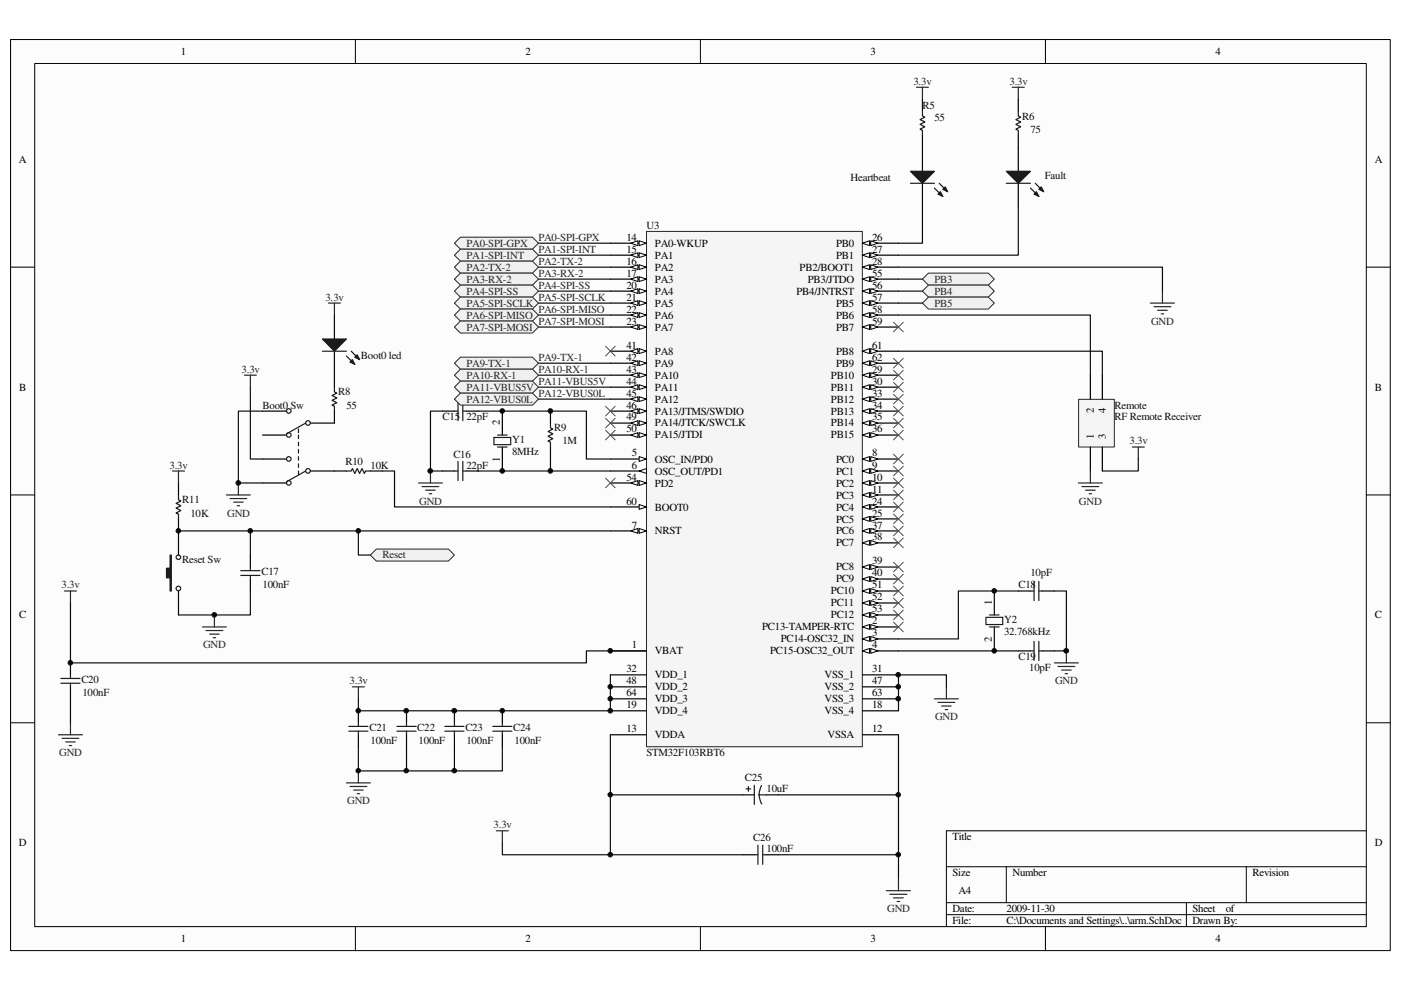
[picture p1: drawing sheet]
<svg xmlns="http://www.w3.org/2000/svg" width="297mm" height="210mm" viewBox="0 0 297 210" stroke-linecap="round" stroke-linejoin="round" font-family="sans-serif">
<path d="M2.3 8.4h292.5v193.1h-292.5z" fill="#fcfcfc"/>
<path d="M2.2 8.4h292.6v193.1h-292.6z" fill="none" stroke="#000" stroke-width=".21"/>
<path d="M7.4 13.5h282.3v183h-282.3z" fill="#fcfcfc"/>
<g fill="none" stroke="#000" stroke-width=".21">
<path d="M7.4 13.5h282.3v183h-282.3zM75.3 8.3v5.1M148.5 8.3v5.1M221.7 8.3v5.1M2.2 56.6h5.1M289.7 56.6h5.1M2.2 104.9h5.1M289.7 104.9h5.1M2.2 153.2h5.1M289.7 153.2h5.1M289.7 176.1h-89v20.4M75.3 196.5v5.1"/>
<path d="M148.5 196.5v5.1M200.7 183.8h89M200.7 191.4h89M200.7 193.9h89M213.4 183.8v7.6M221.7 196.5v5.1M251.5 191.4v5.1M264.2 183.8v7.6"/>
</g>
<path d="M137.1 49.1h45.7v109.2h-45.7z" fill="#f5f5f5"/>
<path d="M137.1 49.1h45.7v109.2h-45.7z" fill="none" stroke="#262626" stroke-width=".21"/>
<path d="M129.4 107.5h7.7" fill="none" stroke="#000" stroke-width=".25"/>
<path d="M135.5 107l1.6 .5-1.6 .5z" fill="#fcfcfc"/>
<path d="M135.5 107l1.6 .5-1.6 .5z" fill="none" stroke="#000" stroke-width=".21"/>
<path d="M129.4 112.6h7.7" fill="none" stroke="#000" stroke-width=".25"/>
<path d="M135.5 112.1l1.6 .5-1.6 .5z" fill="#fcfcfc"/>
<path d="M135.5 112.1l1.6 .5-1.6 .5z" fill="none" stroke="#000" stroke-width=".21"/>
<path d="M133.7 112.6l1.6-.5v1z" fill="#fcfcfc"/>
<path d="M133.7 112.6l1.6-.5v1z" fill="none" stroke="#000" stroke-width=".21"/>
<path d="M129.4 97.3h7.7" fill="none" stroke="#000" stroke-width=".25"/>
<path d="M135.5 96.8l1.6 .5-1.6 .5z" fill="#fcfcfc"/>
<path d="M135.5 96.8l1.6 .5-1.6 .5z" fill="none" stroke="#000" stroke-width=".21"/>
<path d="M129.4 99.9h7.7" fill="none" stroke="#000" stroke-width=".25"/>
<path d="M135.5 99.9l1.6-.5v1z" fill="#fcfcfc"/>
<path d="M135.5 99.9l1.6-.5v1z" fill="none" stroke="#000" stroke-width=".21"/>
<path d="M129.4 51.6h7.7" fill="none" stroke="#000" stroke-width=".25"/>
<path d="M135.5 51.1l1.6 .5-1.6 .5z" fill="#fcfcfc"/>
<path d="M135.5 51.1l1.6 .5-1.6 .5z" fill="none" stroke="#000" stroke-width=".21"/>
<path d="M133.7 51.6l1.6-.5v1z" fill="#fcfcfc"/>
<path d="M133.7 51.6l1.6-.5v1z" fill="none" stroke="#000" stroke-width=".21"/>
<path d="M129.4 54.1h7.7" fill="none" stroke="#000" stroke-width=".25"/>
<path d="M135.5 53.6l1.6 .5-1.6 .5z" fill="#fcfcfc"/>
<path d="M135.5 53.6l1.6 .5-1.6 .5z" fill="none" stroke="#000" stroke-width=".21"/>
<path d="M133.7 54.1l1.6-.5v1z" fill="#fcfcfc"/>
<path d="M133.7 54.1l1.6-.5v1z" fill="none" stroke="#000" stroke-width=".21"/>
<path d="M129.4 56.6h7.7" fill="none" stroke="#000" stroke-width=".25"/>
<path d="M135.5 56.1l1.6 .5-1.6 .5z" fill="#fcfcfc"/>
<path d="M135.5 56.1l1.6 .5-1.6 .5z" fill="none" stroke="#000" stroke-width=".21"/>
<path d="M133.7 56.6l1.6-.5v1z" fill="#fcfcfc"/>
<path d="M133.7 56.6l1.6-.5v1z" fill="none" stroke="#000" stroke-width=".21"/>
<path d="M129.4 59.2h7.7" fill="none" stroke="#000" stroke-width=".25"/>
<path d="M135.5 58.7l1.6 .5-1.6 .5z" fill="#fcfcfc"/>
<path d="M135.5 58.7l1.6 .5-1.6 .5z" fill="none" stroke="#000" stroke-width=".21"/>
<path d="M133.7 59.2l1.6-.5v1z" fill="#fcfcfc"/>
<path d="M133.7 59.2l1.6-.5v1z" fill="none" stroke="#000" stroke-width=".21"/>
<path d="M129.4 61.7h7.7" fill="none" stroke="#000" stroke-width=".25"/>
<path d="M135.5 61.2l1.6 .5-1.6 .5z" fill="#fcfcfc"/>
<path d="M135.5 61.2l1.6 .5-1.6 .5z" fill="none" stroke="#000" stroke-width=".21"/>
<path d="M133.7 61.7l1.6-.5v1z" fill="#fcfcfc"/>
<path d="M133.7 61.7l1.6-.5v1z" fill="none" stroke="#000" stroke-width=".21"/>
<path d="M129.4 64.3h7.7" fill="none" stroke="#000" stroke-width=".25"/>
<path d="M135.5 63.8l1.6 .5-1.6 .5z" fill="#fcfcfc"/>
<path d="M135.5 63.8l1.6 .5-1.6 .5z" fill="none" stroke="#000" stroke-width=".21"/>
<path d="M133.7 64.3l1.6-.5v1z" fill="#fcfcfc"/>
<path d="M133.7 64.3l1.6-.5v1z" fill="none" stroke="#000" stroke-width=".21"/>
<path d="M129.4 66.8h7.7" fill="none" stroke="#000" stroke-width=".25"/>
<path d="M135.5 66.3l1.6 .5-1.6 .5z" fill="#fcfcfc"/>
<path d="M135.5 66.3l1.6 .5-1.6 .5z" fill="none" stroke="#000" stroke-width=".21"/>
<path d="M133.7 66.8l1.6-.5v1z" fill="#fcfcfc"/>
<path d="M133.7 66.8l1.6-.5v1z" fill="none" stroke="#000" stroke-width=".21"/>
<path d="M129.4 69.3h7.7" fill="none" stroke="#000" stroke-width=".25"/>
<path d="M135.5 68.8l1.6 .5-1.6 .5z" fill="#fcfcfc"/>
<path d="M135.5 68.8l1.6 .5-1.6 .5z" fill="none" stroke="#000" stroke-width=".21"/>
<path d="M133.7 69.3l1.6-.5v1z" fill="#fcfcfc"/>
<path d="M133.7 69.3l1.6-.5v1z" fill="none" stroke="#000" stroke-width=".21"/>
<path d="M129.4 74.5h7.7" fill="none" stroke="#000" stroke-width=".25"/>
<path d="M135.5 73.9l1.6 .6-1.6 .5z" fill="#fcfcfc"/>
<path d="M135.5 73.9l1.6 .6-1.6 .5z" fill="none" stroke="#000" stroke-width=".21"/>
<path d="M133.7 74.5l1.6-.6v1.1z" fill="#fcfcfc"/>
<path d="M133.7 74.5l1.6-.6v1.1z" fill="none" stroke="#000" stroke-width=".21"/>
<path d="M129.4 77h7.7" fill="none" stroke="#000" stroke-width=".25"/>
<path d="M135.5 76.5l1.6 .5-1.6 .5z" fill="#fcfcfc"/>
<path d="M135.5 76.5l1.6 .5-1.6 .5z" fill="none" stroke="#000" stroke-width=".21"/>
<path d="M133.7 77l1.6-.5v1z" fill="#fcfcfc"/>
<path d="M133.7 77l1.6-.5v1z" fill="none" stroke="#000" stroke-width=".21"/>
<path d="M129.4 79.5h7.7" fill="none" stroke="#000" stroke-width=".25"/>
<path d="M135.5 79l1.6 .5-1.6 .6z" fill="#fcfcfc"/>
<path d="M135.5 79l1.6 .5-1.6 .6z" fill="none" stroke="#000" stroke-width=".21"/>
<path d="M133.7 79.5l1.6-.5v1.1z" fill="#fcfcfc"/>
<path d="M133.7 79.5l1.6-.5v1.1z" fill="none" stroke="#000" stroke-width=".21"/>
<path d="M129.4 82.1h7.7" fill="none" stroke="#000" stroke-width=".25"/>
<path d="M135.5 81.6l1.6 .5-1.6 .5z" fill="#fcfcfc"/>
<path d="M135.5 81.6l1.6 .5-1.6 .5z" fill="none" stroke="#000" stroke-width=".21"/>
<path d="M133.7 82.1l1.6-.5v1z" fill="#fcfcfc"/>
<path d="M133.7 82.1l1.6-.5v1z" fill="none" stroke="#000" stroke-width=".21"/>
<path d="M129.4 84.6h7.7" fill="none" stroke="#000" stroke-width=".25"/>
<path d="M135.5 84.1l1.6 .5-1.6 .5z" fill="#fcfcfc"/>
<path d="M135.5 84.1l1.6 .5-1.6 .5z" fill="none" stroke="#000" stroke-width=".21"/>
<path d="M133.7 84.6l1.6-.5v1z" fill="#fcfcfc"/>
<path d="M133.7 84.6l1.6-.5v1z" fill="none" stroke="#000" stroke-width=".21"/>
<path d="M129.4 87.2h7.7" fill="none" stroke="#000" stroke-width=".25"/>
<path d="M135.5 86.7l1.6 .5-1.6 .5z" fill="#fcfcfc"/>
<path d="M135.5 86.7l1.6 .5-1.6 .5z" fill="none" stroke="#000" stroke-width=".21"/>
<path d="M133.7 87.2l1.6-.5v1z" fill="#fcfcfc"/>
<path d="M133.7 87.2l1.6-.5v1z" fill="none" stroke="#000" stroke-width=".21"/>
<path d="M129.4 89.7h7.7" fill="none" stroke="#000" stroke-width=".25"/>
<path d="M135.5 89.2l1.6 .5-1.6 .5z" fill="#fcfcfc"/>
<path d="M135.5 89.2l1.6 .5-1.6 .5z" fill="none" stroke="#000" stroke-width=".21"/>
<path d="M133.7 89.7l1.6-.5v1z" fill="#fcfcfc"/>
<path d="M133.7 89.7l1.6-.5v1z" fill="none" stroke="#000" stroke-width=".21"/>
<path d="M129.4 92.2h7.7" fill="none" stroke="#000" stroke-width=".25"/>
<path d="M135.5 91.7l1.6 .5-1.6 .6z" fill="#fcfcfc"/>
<path d="M135.5 91.7l1.6 .5-1.6 .6z" fill="none" stroke="#000" stroke-width=".21"/>
<path d="M133.7 92.2l1.6-.5v1.1z" fill="#fcfcfc"/>
<path d="M133.7 92.2l1.6-.5v1.1z" fill="none" stroke="#000" stroke-width=".21"/>
<path d="M182.8 51.6h7.7" fill="none" stroke="#000" stroke-width=".25"/>
<path d="M182.8 51.6l1.6-.5v1z" fill="#fcfcfc"/>
<path d="M182.8 51.6l1.6-.5v1z" fill="none" stroke="#000" stroke-width=".21"/>
<path d="M184.6 51.1l1.5 .5-1.5 .5z" fill="#fcfcfc"/>
<path d="M184.6 51.1l1.5 .5-1.5 .5z" fill="none" stroke="#000" stroke-width=".21"/>
<path d="M182.8 54.1h7.7" fill="none" stroke="#000" stroke-width=".25"/>
<path d="M182.8 54.1l1.6-.5v1z" fill="#fcfcfc"/>
<path d="M182.8 54.1l1.6-.5v1z" fill="none" stroke="#000" stroke-width=".21"/>
<path d="M184.6 53.6l1.5 .5-1.5 .5z" fill="#fcfcfc"/>
<path d="M184.6 53.6l1.5 .5-1.5 .5z" fill="none" stroke="#000" stroke-width=".21"/>
<path d="M182.8 56.6h7.7" fill="none" stroke="#000" stroke-width=".25"/>
<path d="M182.8 56.6l1.6-.5v1z" fill="#fcfcfc"/>
<path d="M182.8 56.6l1.6-.5v1z" fill="none" stroke="#000" stroke-width=".21"/>
<path d="M184.6 56.1l1.5 .5-1.5 .5z" fill="#fcfcfc"/>
<path d="M184.6 56.1l1.5 .5-1.5 .5z" fill="none" stroke="#000" stroke-width=".21"/>
<path d="M182.8 59.2h7.7" fill="none" stroke="#000" stroke-width=".25"/>
<path d="M182.8 59.2l1.6-.5v1z" fill="#fcfcfc"/>
<path d="M182.8 59.2l1.6-.5v1z" fill="none" stroke="#000" stroke-width=".21"/>
<path d="M184.6 58.7l1.5 .5-1.5 .5z" fill="#fcfcfc"/>
<path d="M184.6 58.7l1.5 .5-1.5 .5z" fill="none" stroke="#000" stroke-width=".21"/>
<path d="M182.8 61.7h7.7" fill="none" stroke="#000" stroke-width=".25"/>
<path d="M182.8 61.7l1.6-.5v1z" fill="#fcfcfc"/>
<path d="M182.8 61.7l1.6-.5v1z" fill="none" stroke="#000" stroke-width=".21"/>
<path d="M184.6 61.2l1.5 .5-1.5 .5z" fill="#fcfcfc"/>
<path d="M184.6 61.2l1.5 .5-1.5 .5z" fill="none" stroke="#000" stroke-width=".21"/>
<path d="M182.8 64.3h7.7" fill="none" stroke="#000" stroke-width=".25"/>
<path d="M182.8 64.3l1.6-.5v1z" fill="#fcfcfc"/>
<path d="M182.8 64.3l1.6-.5v1z" fill="none" stroke="#000" stroke-width=".21"/>
<path d="M184.6 63.8l1.5 .5-1.5 .5z" fill="#fcfcfc"/>
<path d="M184.6 63.8l1.5 .5-1.5 .5z" fill="none" stroke="#000" stroke-width=".21"/>
<path d="M182.8 66.8h7.7" fill="none" stroke="#000" stroke-width=".25"/>
<path d="M182.8 66.8l1.6-.5v1z" fill="#fcfcfc"/>
<path d="M182.8 66.8l1.6-.5v1z" fill="none" stroke="#000" stroke-width=".21"/>
<path d="M184.6 66.3l1.5 .5-1.5 .5z" fill="#fcfcfc"/>
<path d="M184.6 66.3l1.5 .5-1.5 .5z" fill="none" stroke="#000" stroke-width=".21"/>
<path d="M182.8 69.3h7.7" fill="none" stroke="#000" stroke-width=".25"/>
<path d="M182.8 69.3l1.6-.5v1z" fill="#fcfcfc"/>
<path d="M182.8 69.3l1.6-.5v1z" fill="none" stroke="#000" stroke-width=".21"/>
<path d="M184.6 68.8l1.5 .5-1.5 .5z" fill="#fcfcfc"/>
<path d="M184.6 68.8l1.5 .5-1.5 .5z" fill="none" stroke="#000" stroke-width=".21"/>
<path d="M182.8 74.5h7.7" fill="none" stroke="#000" stroke-width=".25"/>
<path d="M182.8 74.5l1.6-.6v1.1z" fill="#fcfcfc"/>
<path d="M182.8 74.5l1.6-.6v1.1z" fill="none" stroke="#000" stroke-width=".21"/>
<path d="M184.6 73.9l1.5 .6-1.5 .5z" fill="#fcfcfc"/>
<path d="M184.6 73.9l1.5 .6-1.5 .5z" fill="none" stroke="#000" stroke-width=".21"/>
<path d="M182.8 77h7.7" fill="none" stroke="#000" stroke-width=".25"/>
<path d="M182.8 77l1.6-.5v1z" fill="#fcfcfc"/>
<path d="M182.8 77l1.6-.5v1z" fill="none" stroke="#000" stroke-width=".21"/>
<path d="M184.6 76.5l1.5 .5-1.5 .5z" fill="#fcfcfc"/>
<path d="M184.6 76.5l1.5 .5-1.5 .5z" fill="none" stroke="#000" stroke-width=".21"/>
<path d="M182.8 79.5h7.7" fill="none" stroke="#000" stroke-width=".25"/>
<path d="M182.8 79.5l1.6-.5v1.1z" fill="#fcfcfc"/>
<path d="M182.8 79.5l1.6-.5v1.1z" fill="none" stroke="#000" stroke-width=".21"/>
<path d="M184.6 79l1.5 .5-1.5 .6z" fill="#fcfcfc"/>
<path d="M184.6 79l1.5 .5-1.5 .6z" fill="none" stroke="#000" stroke-width=".21"/>
<path d="M182.8 82.1h7.7" fill="none" stroke="#000" stroke-width=".25"/>
<path d="M182.8 82.1l1.6-.5v1z" fill="#fcfcfc"/>
<path d="M182.8 82.1l1.6-.5v1z" fill="none" stroke="#000" stroke-width=".21"/>
<path d="M184.6 81.6l1.5 .5-1.5 .5z" fill="#fcfcfc"/>
<path d="M184.6 81.6l1.5 .5-1.5 .5z" fill="none" stroke="#000" stroke-width=".21"/>
<path d="M182.8 84.6h7.7" fill="none" stroke="#000" stroke-width=".25"/>
<path d="M182.8 84.6l1.6-.5v1z" fill="#fcfcfc"/>
<path d="M182.8 84.6l1.6-.5v1z" fill="none" stroke="#000" stroke-width=".21"/>
<path d="M184.6 84.1l1.5 .5-1.5 .5z" fill="#fcfcfc"/>
<path d="M184.6 84.1l1.5 .5-1.5 .5z" fill="none" stroke="#000" stroke-width=".21"/>
<path d="M182.8 87.2h7.7" fill="none" stroke="#000" stroke-width=".25"/>
<path d="M182.8 87.2l1.6-.5v1z" fill="#fcfcfc"/>
<path d="M182.8 87.2l1.6-.5v1z" fill="none" stroke="#000" stroke-width=".21"/>
<path d="M184.6 86.7l1.5 .5-1.5 .5z" fill="#fcfcfc"/>
<path d="M184.6 86.7l1.5 .5-1.5 .5z" fill="none" stroke="#000" stroke-width=".21"/>
<path d="M182.8 89.7h7.7" fill="none" stroke="#000" stroke-width=".25"/>
<path d="M182.8 89.7l1.6-.5v1z" fill="#fcfcfc"/>
<path d="M182.8 89.7l1.6-.5v1z" fill="none" stroke="#000" stroke-width=".21"/>
<path d="M184.6 89.2l1.5 .5-1.5 .5z" fill="#fcfcfc"/>
<path d="M184.6 89.2l1.5 .5-1.5 .5z" fill="none" stroke="#000" stroke-width=".21"/>
<path d="M182.8 92.2h7.7" fill="none" stroke="#000" stroke-width=".25"/>
<path d="M182.8 92.2l1.6-.5v1.1z" fill="#fcfcfc"/>
<path d="M182.8 92.2l1.6-.5v1.1z" fill="none" stroke="#000" stroke-width=".21"/>
<path d="M184.6 91.7l1.5 .5-1.5 .6z" fill="#fcfcfc"/>
<path d="M184.6 91.7l1.5 .5-1.5 .6z" fill="none" stroke="#000" stroke-width=".21"/>
<path d="M182.8 97.3h7.7" fill="none" stroke="#000" stroke-width=".25"/>
<path d="M182.8 97.3l1.6-.5v1z" fill="#fcfcfc"/>
<path d="M182.8 97.3l1.6-.5v1z" fill="none" stroke="#000" stroke-width=".21"/>
<path d="M184.6 96.8l1.5 .5-1.5 .5z" fill="#fcfcfc"/>
<path d="M184.6 96.8l1.5 .5-1.5 .5z" fill="none" stroke="#000" stroke-width=".21"/>
<path d="M182.8 99.9h7.7" fill="none" stroke="#000" stroke-width=".25"/>
<path d="M182.8 99.9l1.6-.5v1z" fill="#fcfcfc"/>
<path d="M182.8 99.9l1.6-.5v1z" fill="none" stroke="#000" stroke-width=".21"/>
<path d="M184.6 99.4l1.5 .5-1.5 .5z" fill="#fcfcfc"/>
<path d="M184.6 99.4l1.5 .5-1.5 .5z" fill="none" stroke="#000" stroke-width=".21"/>
<path d="M182.8 102.4h7.7" fill="none" stroke="#000" stroke-width=".25"/>
<path d="M182.8 102.4l1.6-.5v1z" fill="#fcfcfc"/>
<path d="M182.8 102.4l1.6-.5v1z" fill="none" stroke="#000" stroke-width=".21"/>
<path d="M184.6 101.9l1.5 .5-1.5 .5z" fill="#fcfcfc"/>
<path d="M184.6 101.9l1.5 .5-1.5 .5z" fill="none" stroke="#000" stroke-width=".21"/>
<path d="M182.8 104.9h7.7" fill="none" stroke="#000" stroke-width=".25"/>
<path d="M182.8 104.9l1.6-.5v1.1z" fill="#fcfcfc"/>
<path d="M182.8 104.9l1.6-.5v1.1z" fill="none" stroke="#000" stroke-width=".21"/>
<path d="M184.6 104.4l1.5 .5-1.5 .6z" fill="#fcfcfc"/>
<path d="M184.6 104.4l1.5 .5-1.5 .6z" fill="none" stroke="#000" stroke-width=".21"/>
<path d="M182.8 107.5h7.7" fill="none" stroke="#000" stroke-width=".25"/>
<path d="M182.8 107.5l1.6-.5v1z" fill="#fcfcfc"/>
<path d="M182.8 107.5l1.6-.5v1z" fill="none" stroke="#000" stroke-width=".21"/>
<path d="M184.6 107l1.5 .5-1.5 .5z" fill="#fcfcfc"/>
<path d="M184.6 107l1.5 .5-1.5 .5z" fill="none" stroke="#000" stroke-width=".21"/>
<path d="M182.8 110h7.7" fill="none" stroke="#000" stroke-width=".25"/>
<path d="M182.8 110l1.6-.5v1z" fill="#fcfcfc"/>
<path d="M182.8 110l1.6-.5v1z" fill="none" stroke="#000" stroke-width=".21"/>
<path d="M184.6 109.5l1.5 .5-1.5 .5z" fill="#fcfcfc"/>
<path d="M184.6 109.5l1.5 .5-1.5 .5z" fill="none" stroke="#000" stroke-width=".21"/>
<path d="M182.8 112.6h7.7" fill="none" stroke="#000" stroke-width=".25"/>
<path d="M182.8 112.6l1.6-.5v1z" fill="#fcfcfc"/>
<path d="M182.8 112.6l1.6-.5v1z" fill="none" stroke="#000" stroke-width=".21"/>
<path d="M184.6 112.1l1.5 .5-1.5 .5z" fill="#fcfcfc"/>
<path d="M184.6 112.1l1.5 .5-1.5 .5z" fill="none" stroke="#000" stroke-width=".21"/>
<path d="M182.8 115.1h7.7" fill="none" stroke="#000" stroke-width=".25"/>
<path d="M182.8 115.1l1.6-.5v1z" fill="#fcfcfc"/>
<path d="M182.8 115.1l1.6-.5v1z" fill="none" stroke="#000" stroke-width=".21"/>
<path d="M184.6 114.6l1.5 .5-1.5 .5z" fill="#fcfcfc"/>
<path d="M184.6 114.6l1.5 .5-1.5 .5z" fill="none" stroke="#000" stroke-width=".21"/>
<path d="M182.8 120.2h7.7" fill="none" stroke="#000" stroke-width=".25"/>
<path d="M182.8 120.2l1.6-.5v1z" fill="#fcfcfc"/>
<path d="M182.8 120.2l1.6-.5v1z" fill="none" stroke="#000" stroke-width=".21"/>
<path d="M184.6 119.7l1.5 .5-1.5 .5z" fill="#fcfcfc"/>
<path d="M184.6 119.7l1.5 .5-1.5 .5z" fill="none" stroke="#000" stroke-width=".21"/>
<path d="M182.8 122.8h7.7" fill="none" stroke="#000" stroke-width=".25"/>
<path d="M182.8 122.8l1.6-.5v1z" fill="#fcfcfc"/>
<path d="M182.8 122.8l1.6-.5v1z" fill="none" stroke="#000" stroke-width=".21"/>
<path d="M184.6 122.3l1.5 .5-1.5 .5z" fill="#fcfcfc"/>
<path d="M184.6 122.3l1.5 .5-1.5 .5z" fill="none" stroke="#000" stroke-width=".21"/>
<path d="M182.8 125.3h7.7" fill="none" stroke="#000" stroke-width=".25"/>
<path d="M182.8 125.3l1.6-.5v1z" fill="#fcfcfc"/>
<path d="M182.8 125.3l1.6-.5v1z" fill="none" stroke="#000" stroke-width=".21"/>
<path d="M184.6 124.8l1.5 .5-1.5 .5z" fill="#fcfcfc"/>
<path d="M184.6 124.8l1.5 .5-1.5 .5z" fill="none" stroke="#000" stroke-width=".21"/>
<path d="M182.8 127.8h7.7" fill="none" stroke="#000" stroke-width=".25"/>
<path d="M182.8 127.8l1.6-.5v1.1z" fill="#fcfcfc"/>
<path d="M182.8 127.8l1.6-.5v1.1z" fill="none" stroke="#000" stroke-width=".21"/>
<path d="M184.6 127.3l1.5 .5-1.5 .6z" fill="#fcfcfc"/>
<path d="M184.6 127.3l1.5 .5-1.5 .6z" fill="none" stroke="#000" stroke-width=".21"/>
<path d="M182.8 130.4h7.7" fill="none" stroke="#000" stroke-width=".25"/>
<path d="M182.8 130.4l1.6-.5v1z" fill="#fcfcfc"/>
<path d="M182.8 130.4l1.6-.5v1z" fill="none" stroke="#000" stroke-width=".21"/>
<path d="M184.6 129.9l1.5 .5-1.5 .5z" fill="#fcfcfc"/>
<path d="M184.6 129.9l1.5 .5-1.5 .5z" fill="none" stroke="#000" stroke-width=".21"/>
<path d="M182.8 132.9h7.7" fill="none" stroke="#000" stroke-width=".25"/>
<path d="M182.8 132.9l1.6-.5v1z" fill="#fcfcfc"/>
<path d="M182.8 132.9l1.6-.5v1z" fill="none" stroke="#000" stroke-width=".21"/>
<path d="M184.6 132.4l1.5 .5-1.5 .5z" fill="#fcfcfc"/>
<path d="M184.6 132.4l1.5 .5-1.5 .5z" fill="none" stroke="#000" stroke-width=".21"/>
<path d="M182.8 135.5h7.7" fill="none" stroke="#000" stroke-width=".25"/>
<path d="M182.8 135.5l1.6-.5v1z" fill="#fcfcfc"/>
<path d="M182.8 135.5l1.6-.5v1z" fill="none" stroke="#000" stroke-width=".21"/>
<path d="M184.6 135l1.5 .5-1.5 .5z" fill="#fcfcfc"/>
<path d="M184.6 135l1.5 .5-1.5 .5z" fill="none" stroke="#000" stroke-width=".21"/>
<path d="M182.8 138h7.7" fill="none" stroke="#000" stroke-width=".25"/>
<path d="M182.8 138l1.6-.5v1z" fill="#fcfcfc"/>
<path d="M182.8 138l1.6-.5v1z" fill="none" stroke="#000" stroke-width=".21"/>
<path d="M184.6 137.5l1.5 .5-1.5 .5z" fill="#fcfcfc"/>
<path d="M184.6 137.5l1.5 .5-1.5 .5z" fill="none" stroke="#000" stroke-width=".21"/>
<path d="M129.4 102.4h7.7" fill="none" stroke="#000" stroke-width=".25"/>
<path d="M135.5 101.9l1.6 .5-1.6 .5z" fill="#fcfcfc"/>
<path d="M135.5 101.9l1.6 .5-1.6 .5z" fill="none" stroke="#000" stroke-width=".21"/>
<path d="M133.7 102.4l1.6-.5v1z" fill="#fcfcfc"/>
<path d="M133.7 102.4l1.6-.5v1z" fill="none" stroke="#000" stroke-width=".21"/>
<g fill="none" stroke="#000" stroke-width=".25">
<path d="M37.8 112.6v5.1M37.8 125.3v5.1M129.4 138h7.7M76 150.7v2.5M76 155.8v2.6M86.2 150.7v2.5M86.2 155.8v2.6M96.3 150.7v2.5M96.3 155.8v2.6M106.5 150.7v2.5M106.5 155.8v2.6M129.4 143.1h7.7"/>
<path d="M129.4 145.6h7.7M129.4 148.2h7.7M129.4 150.7h7.7M129.4 155.8h7.7M182.8 143.1h7.7M182.8 145.6h7.7M182.8 148.2h7.7M182.8 150.7h7.7M182.8 155.8h7.7"/>
</g>
<path d="M74.7 145.6h2.6M76 145.6v2.6M198.1 148.2h5.1M198.9 148.9h3.5M199.6 149.7h2.1M200.4 150.5h.5M200.7 145.6v2.6M73.4 166h5.1M74.2 166.8h3.6M75 167.5h2M75.7 168.3h.5M76 163.4v2.6" fill="none" stroke="#262626" stroke-width=".25"/>
<path d="M76 158.4v5h30.5v-5M86.2 158.4v5M96.3 158.4v5M129.4 143.1v7.6h-53.4v-2.5M200.7 145.6v-2.5h-10.2v7.6" fill="none" stroke="#0e0e0e" stroke-width=".25"/>
<g fill="none" stroke="#1c1c1c" stroke-width=".25">
<path d="M74 154h4M74 155h4M76 153.2v.8M76 155v.8M84.2 154h4M84.2 155h4M86.2 153.2v.8M86.2 155v.8M94.3 154h4.1M94.3 155h4.1M96.3 153.2v.8M96.3 155v.8"/>
<path d="M104.5 154h4M104.5 155h4M106.5 153.2v.8M106.5 155v.8"/>
</g>
<path d="M36.1 117.7h.2v7.6h-.2v-2.8h-.8v-2h.8z" fill-rule="evenodd" fill="#1c1c1c"/>
<g fill="none" stroke="#1c1c1c" stroke-width=".25">
<path d="M63.3 91v.7M63.3 92.2v.8M63.3 93.8v.7M63.3 95.3v.8M63.3 96.8v.8M63.3 98.3v.8M63.3 99.9v.7M64.8 99.9l-4.1 2.3M64.8 89.7l-4.1 2.3M73.4 99.9h1.1l.2-.5 .5 1 .5-1 .5 1 .5-1 .6 1 .2-.5h1M36.1 117.7h.2v7.6h-.2v-2.8h-.8v-2h.8zM37.8 104.9v1.1l.6 .2-1.1 .5 1.1 .5-1.1 .5 1.1 .5-1.1 .6 .5 .2v1"/>
<path d="M51.1 121h4M51.1 122h4M53.1 120.2v.8M53.1 122v.8M12.9 143.8h4.1M12.9 144.9h4.1M14.9 143.1v.7M14.9 144.9v.7"/>
<circle cx="61.2" cy="97.3" r=".49"/>
<circle cx="61.2" cy="92.2" r=".49"/>
<circle cx="61.2" cy="87.1" r=".49"/>
<circle cx="65.3" cy="89.7" r=".49"/>
<circle cx="65.3" cy="99.8" r=".49"/>
<circle cx="37.8" cy="118.2" r=".48"/>
<circle cx="61.2" cy="102.4" r=".49"/>
<circle cx="37.8" cy="124.8" r=".49"/>
</g>
<g fill="none" stroke="#000" stroke-width=".25">
<path d="M70.9 66.8v5.1M70.9 74.5v5M55.7 97.3h5M55.7 92.2h5M55.7 87.2h5M65.8 99.9h7.6M65.8 89.7h5.1M78.5 99.9h2.6M37.8 102.4v2.5M37.8 110v2.6M53.1 117.7v2.5M55.7 102.4h5"/>
<path d="M53.1 122.8v2.5M14.9 140.5v2.6M14.9 145.6v2.6"/>
</g>
<path d="M53.1 82.1v15.2h2.6M81.1 99.9h2.5v7.6h45.8M37.8 112.6h91.6M53.1 112.6v5.1M53.1 125.3v5.1h-15.3M14.9 148.2v5" fill="none" stroke="#0e0e0e" stroke-width=".25"/>
<g fill="none" stroke="#262626" stroke-width=".25">
<path d="M51.8 79.5h2.6M53.1 79.5v2.6M69.6 64.3h2.6M70.9 64.3v2.5M36.6 99.9h2.5M37.8 99.9v2.5M48 104.9h5.1M48.8 105.7h3.5M49.5 106.5h2.1M50.3 107.2h.5M50.5 102.4v2.5M13.7 125.3h2.5"/>
<path d="M14.9 125.3v2.5M42.9 132.9h5.1M43.7 133.7h3.5M44.4 134.5h2.1M45.2 135.2h.5M45.5 130.4v2.5M12.4 155.8h5.1M13.2 156.5h3.5M13.9 157.3h2.1M14.7 158.1h.5M14.9 153.2v2.6"/>
</g>
<path d="M68.4 71.9h5l-2.5 2.6z" fill="#1c1c1c"/>
<path d="M68.4 71.9h5l-2.5 2.6zM73.4 75.5l1.8 1.8M74.5 74.5l1.7 1.7" fill="none" stroke="#1c1c1c" stroke-width=".25"/>
<path d="M74.2 76.8l.5-.6 .5 1.1z" fill="#1c1c1c"/>
<path d="M74.2 76.8l.5-.6 .5 1.1z" fill="none" stroke="#1c1c1c" stroke-width=".25"/>
<path d="M75.2 75.7l.5-.5 .5 1z" fill="#1c1c1c"/>
<g fill="none" stroke="#1c1c1c" stroke-width=".25">
<path d="M195.6 23.6v1l.5 .2-1 .6 1 .5-1 .5 1 .5-1 .5 .5 .2v1.1M68.4 74.5h5M75.2 75.7l.5-.5 .5 1zM70.9 82.1v1l.5 .3-1 .5 1 .5-1 .5 1 .5-1 .5 .5 .2v1.1M96.3 87.2h.8M96.3 99.9h.8M97.1 85.1v4.1M97.1 97.8v4.1M98.1 85.1v4.1M98.1 97.8v4.1M98.1 87.2h.8M98.1 99.9h.8"/>
<path d="M104.7 92.8h3.6v1.5h-3.6zM105.5 92.2h2M105.5 94.8h2M116.7 89.7v1l.5 .3-1 .5 1 .5-1 .5 1 .5-1 .5 .5 .3v1M158.2 167.3h1M158.7 166.8v1M159.9 166.5v4.1M160.7 179.2v4.1M160.9 168.5l.3 1.2 .3 .8M160.9 168.5h1.6M161.5 166.5l-.5 1.2-.1 .8M161.7 179.2v4.1"/>
<path d="M159.9 181.2h.8M161.7 181.2h.8"/>
</g>
<path d="M190.5 56.6h56v5.1M55.7 87.2h-5.2v15.2h5.2M93.8 87.2h-2.5v12.7h2.5M101.4 87.2h22.9v10.1h5.1M101.4 99.9h28M116.7 97.3v2.6M129.4 155.8v25.4M190.5 155.8v12.7h-25.4M129.4 168.5h28M190.5 168.5v12.7h-25.4M190.5 181.2v5.1" fill="none" stroke="#0e0e0e" stroke-width=".25"/>
<g fill="none" stroke="#000" stroke-width=".25">
<path d="M195.6 21v2.6M195.6 28.7v7.6M195.6 38.9v5M70.9 79.5v2.6M70.9 87.2v2.5M93.8 87.2h2.5M93.8 99.9h2.5M98.9 87.2h2.5M98.9 99.9h2.5M106.5 87.2v5M106.5 94.8v5.1M116.7 87.2v2.5"/>
<path d="M116.7 94.8v2.5M157.4 168.5h2.5M162.5 168.5h2.6M157.4 181.2h2.5M162.5 181.2h2.6"/>
</g>
<g fill="none" stroke="#262626" stroke-width=".25">
<path d="M194.3 18.5h2.5M195.6 18.5v2.5M243.9 64.3h5.1M244.7 65h3.5M245.4 65.8h2.1M246.2 66.5h.5M246.5 61.7v2.6M91.3 99.9v2.5M88.7 102.4h5.1M89.5 103.2h3.5M90.3 103.9h2M91 104.7h.5"/>
<path d="M105.2 176.1h2.6M106.5 176.1v2.6"/>
</g>
<path d="M193 36.3h5.1l-2.5 2.6z" fill="#1c1c1c"/>
<path d="M193 36.3h5.1l-2.5 2.6zM198.1 39.9l1.8 1.8M199.1 38.9l1.8 1.7" fill="none" stroke="#1c1c1c" stroke-width=".25"/>
<path d="M198.9 41.1l.5-.5 .5 1.1z" fill="#1c1c1c"/>
<path d="M198.9 41.1l.5-.5 .5 1.1z" fill="none" stroke="#1c1c1c" stroke-width=".25"/>
<path d="M199.9 40.1l.5-.5 .5 1z" fill="#1c1c1c"/>
<path d="M193 38.9h5.1M215.9 23.6v1l.5 .2-1 .6 1 .5-1 .5 1 .5-1 .5 .5 .2v1.1M199.9 40.1l.5-.5 .5 1z" fill="none" stroke="#1c1c1c" stroke-width=".25"/>
<path d="M195.6 43.9v7.7h-5.1" fill="none" stroke="#0e0e0e" stroke-width=".25"/>
<path d="M214.6 18.5h2.6M215.9 18.5v2.5" fill="none" stroke="#262626" stroke-width=".25"/>
<path d="M215.9 21v2.6M215.9 28.7v7.6M215.9 38.9v5" fill="none" stroke="#000" stroke-width=".25"/>
<path d="M213.4 36.3h5.1l-2.6 2.6z" fill="#1c1c1c"/>
<path d="M213.4 36.3h5.1l-2.6 2.6zM218.5 39.9l1.8 1.8M219.5 38.9l1.8 1.7" fill="none" stroke="#1c1c1c" stroke-width=".25"/>
<path d="M219.2 41.1l.5-.5 .6 1.1z" fill="#1c1c1c"/>
<path d="M219.2 41.1l.5-.5 .6 1.1z" fill="none" stroke="#1c1c1c" stroke-width=".25"/>
<path d="M220.3 40.1l.5-.5 .5 1z" fill="#1c1c1c"/>
<g fill="none" stroke="#1c1c1c" stroke-width=".25">
<path d="M213.4 38.9h5.1M220.3 40.1l.5-.5 .5 1zM209 130.9h3.6v1.5h-3.6zM209.8 132.9h2M209.8 130.4h2M218.5 138h.7M218.5 125.3h.7M219.2 123.3v4M219.2 136v4M220.3 123.3v4M220.3 136v4M220.3 138h.7"/>
<path d="M220.3 125.3h.7"/>
</g>
<path d="M215.9 43.9v10.2h-25.4M190.5 138h25.4M215.9 125.3h-12.7v10.2h-12.7M223.6 125.3h2.5v12.7h-2.5" fill="none" stroke="#0e0e0e" stroke-width=".25"/>
<path d="M210.8 125.3v5.1M210.8 132.9v5.1M215.9 138h2.6M215.9 125.3h2.6M221 138h2.6M221 125.3h2.6" fill="none" stroke="#000" stroke-width=".25"/>
<path d="M226.1 138v2.5M223.6 140.5h5M224.3 141.3h3.6M225.1 142.1h2M225.8 142.8h.6" fill="none" stroke="#262626" stroke-width=".25"/>
<path d="M228.7 84.7h7.6v10.1h-7.6z" fill="#f5f5f5"/>
<path d="M228.7 84.7h7.6v10.1h-7.6z" fill="none" stroke="#262626" stroke-width=".21"/>
<path d="M231.2 79.5v5.1M233.7 79.5v5.1M231.2 94.8v5.1M233.7 94.8v5.1" fill="none" stroke="#000" stroke-width=".25"/>
<path d="M231.2 99.9v2.5M228.6 102.4h5.1M229.4 103.2h3.6M230.2 103.9h2M230.9 104.7h.5" fill="none" stroke="#262626" stroke-width=".25"/>
<g fill="none" stroke="#0e0e0e" stroke-width=".25">
<path d="M114.2 51.6h15.2M114.2 54.1h15.2M114.2 59.2h15.2M114.2 56.6h15.2M114.2 61.7h15.2M114.2 64.3h15.2M114.2 66.8h15.2M114.2 69.3h15.2M114.2 77h15.2M114.2 79.5h15.2M114.2 82.1h15.2M114.2 84.6h15.2"/>
<path d="M106.5 178.7v2.5h50.9"/>
</g>
<g fill="none" stroke="#4c4c4c" stroke-width=".21">
<path d="M128.4 73.4l2 2.1M130.4 73.4l-2 2.1M189.4 78.5l2.1 2.1M189.4 76l2.1 2M189.4 68.3l2.1 2.1M191.5 78.5l-2.1 2.1M191.5 76l-2.1 2M191.5 68.3l-2.1 2.1M128.4 86.1l2 2.1M128.4 88.7l2 2M128.4 91.2l2 2.1M130.4 86.1l-2 2.1"/>
<path d="M130.4 88.7l-2 2M130.4 91.2l-2 2.1M189.4 98.8l2.1 2.1M189.4 96.3l2.1 2M189.4 91.2l2.1 2.1M189.4 88.7l2.1 2M189.4 86.1l2.1 2.1M189.4 83.6l2.1 2M189.4 81.1l2.1 2M191.5 98.8l-2.1 2.1M191.5 96.3l-2.1 2M191.5 91.2l-2.1 2.1"/>
<path d="M191.5 88.7l-2.1 2M191.5 86.1l-2.1 2.1M191.5 83.6l-2.1 2M191.5 81.1l-2.1 2M128.4 101.4l2 2M130.4 101.4l-2 2M189.4 119.2l2.1 2M189.4 114.1l2.1 2M189.4 111.5l2.1 2.1M189.4 109l2.1 2M189.4 106.5l2.1 2M189.4 103.9l2.1 2.1"/>
<path d="M189.4 101.4l2.1 2M191.5 119.2l-2.1 2M191.5 114.1l-2.1 2M191.5 111.5l-2.1 2.1M191.5 109l-2.1 2M191.5 106.5l-2.1 2M191.5 103.9l-2.1 2.1M191.5 101.4l-2.1 2M189.4 131.9l2.1 2M189.4 129.4l2.1 2M189.4 126.8l2.1 2.1M189.4 124.3l2.1 2"/>
<path d="M189.4 121.8l2.1 2M191.5 131.9l-2.1 2M191.5 129.4l-2.1 2M191.5 126.8l-2.1 2.1M191.5 124.3l-2.1 2M191.5 121.8l-2.1 2"/>
</g>
<path d="M195.6 59.2l1.2-1.3h12.7l1.3 1.3-1.3 1.3h-12.7z" fill-rule="evenodd" fill="#f0f0f0"/>
<path d="M195.6 59.2l1.2-1.3h12.7l1.3 1.3-1.3 1.3h-12.7z" fill="none" stroke="#262626" stroke-width=".21"/>
<path d="M195.6 61.7l1.2-1.2h12.7l1.3 1.2-1.3 1.3h-12.7z" fill-rule="evenodd" fill="#f0f0f0"/>
<path d="M195.6 61.7l1.2-1.2h12.7l1.3 1.2-1.3 1.3h-12.7z" fill="none" stroke="#262626" stroke-width=".21"/>
<path d="M195.6 64.3l1.2-1.3h12.7l1.3 1.3-1.3 1.2h-12.7z" fill-rule="evenodd" fill="#f0f0f0"/>
<path d="M195.6 64.3l1.2-1.3h12.7l1.3 1.3-1.3 1.2h-12.7z" fill="none" stroke="#262626" stroke-width=".21"/>
<path d="M190.5 59.2h5.1M190.5 66.8h40.7v12.7M190.5 74.5h43.2v5M190.5 61.7h5.1M190.5 64.3h5.1M241.3 97.3v2.6h-7.6" fill="none" stroke="#0e0e0e" stroke-width=".25"/>
<path d="M240.1 94.8h2.5M241.3 94.8v2.5M187.9 188.8h5.1M188.7 189.6h3.6M189.4 190.4h2.1M190.2 191.1h.6M190.5 186.3v2.5" fill="none" stroke="#262626" stroke-width=".25"/>
<path d="M78.5 117.7l1.3-1.3h15.3l1.2 1.3-1.2 1.3h-15.3z" fill-rule="evenodd" fill="#f0f0f0"/>
<path d="M78.5 117.7l1.3-1.3h15.3l1.2 1.3-1.2 1.3h-15.3z" fill="none" stroke="#262626" stroke-width=".21"/>
<path d="M76 112.6v5.1h2.5" fill="none" stroke="#0e0e0e" stroke-width=".25"/>
<path d="M96.3 51.6l1.3-1.3h15.3l1.3 1.3-1.3 1.2h-15.3z" fill-rule="evenodd" fill="#f0f0f0"/>
<path d="M96.3 51.6l1.3-1.3h15.3l1.3 1.3-1.3 1.2h-15.3z" fill="none" stroke="#262626" stroke-width=".21"/>
<path d="M96.3 54.1l1.3-1.3h15.3l1.3 1.3-1.3 1.3h-15.3z" fill-rule="evenodd" fill="#f0f0f0"/>
<path d="M96.3 54.1l1.3-1.3h15.3l1.3 1.3-1.3 1.3h-15.3z" fill="none" stroke="#262626" stroke-width=".21"/>
<path d="M96.3 56.6l1.3-1.2h15.3l1.3 1.2-1.3 1.3h-15.3z" fill-rule="evenodd" fill="#f0f0f0"/>
<path d="M96.3 56.6l1.3-1.2h15.3l1.3 1.2-1.3 1.3h-15.3z" fill="none" stroke="#262626" stroke-width=".21"/>
<path d="M96.3 59.2l1.3-1.3h15.3l1.3 1.3-1.3 1.3h-15.3z" fill-rule="evenodd" fill="#f0f0f0"/>
<path d="M96.3 59.2l1.3-1.3h15.3l1.3 1.3-1.3 1.3h-15.3z" fill="none" stroke="#262626" stroke-width=".21"/>
<path d="M96.3 61.7l1.3-1.2h15.3l1.3 1.2-1.3 1.3h-15.3z" fill-rule="evenodd" fill="#f0f0f0"/>
<path d="M96.3 61.7l1.3-1.2h15.3l1.3 1.2-1.3 1.3h-15.3z" fill="none" stroke="#262626" stroke-width=".21"/>
<path d="M96.3 64.3l1.3-1.3h15.3l1.3 1.3-1.3 1.2h-15.3z" fill-rule="evenodd" fill="#f0f0f0"/>
<path d="M96.3 64.3l1.3-1.3h15.3l1.3 1.3-1.3 1.2h-15.3z" fill="none" stroke="#262626" stroke-width=".21"/>
<path d="M96.3 66.8l1.3-1.3h15.3l1.3 1.3-1.3 1.3h-15.3z" fill-rule="evenodd" fill="#f0f0f0"/>
<path d="M96.3 66.8l1.3-1.3h15.3l1.3 1.3-1.3 1.3h-15.3z" fill="none" stroke="#262626" stroke-width=".21"/>
<path d="M96.3 69.3l1.3-1.2h15.3l1.3 1.2-1.3 1.3h-15.3z" fill-rule="evenodd" fill="#f0f0f0"/>
<path d="M96.3 69.3l1.3-1.2h15.3l1.3 1.2-1.3 1.3h-15.3z" fill="none" stroke="#262626" stroke-width=".21"/>
<path d="M96.3 77l1.3-1.3h15.3l1.3 1.3-1.3 1.3h-15.3z" fill-rule="evenodd" fill="#f0f0f0"/>
<path d="M96.3 77l1.3-1.3h15.3l1.3 1.3-1.3 1.3h-15.3z" fill="none" stroke="#262626" stroke-width=".21"/>
<path d="M96.3 79.5l1.3-1.2h15.3l1.3 1.2-1.3 1.3h-15.3z" fill-rule="evenodd" fill="#f0f0f0"/>
<path d="M96.3 79.5l1.3-1.2h15.3l1.3 1.2-1.3 1.3h-15.3z" fill="none" stroke="#262626" stroke-width=".21"/>
<path d="M96.3 82.1l1.3-1.3h15.3l1.3 1.3-1.3 1.3h-15.3z" fill-rule="evenodd" fill="#f0f0f0"/>
<path d="M96.3 82.1l1.3-1.3h15.3l1.3 1.3-1.3 1.3h-15.3z" fill="none" stroke="#262626" stroke-width=".21"/>
<path d="M96.3 84.6l1.3-1.2h15.3l1.3 1.2-1.3 1.3h-15.3z" fill-rule="evenodd" fill="#f0f0f0"/>
<path d="M96.3 84.6l1.3-1.2h15.3l1.3 1.2-1.3 1.3h-15.3z" fill="none" stroke="#262626" stroke-width=".21"/>
<path d="M14.9 127.8v12.7h109.4v-2.5h12.8" fill="none" stroke="#0e0e0e" stroke-width=".25"/>
<circle cx="14.9" cy="140.5" r=".49" fill="#0e0e0e"/>
<circle cx="14.9" cy="140.5" r=".49" fill="none" stroke="#0e0e0e" stroke-width=".21"/>
<circle cx="37.8" cy="112.5" r=".49" fill="#0e0e0e"/>
<circle cx="37.8" cy="112.5" r=".49" fill="none" stroke="#0e0e0e" stroke-width=".21"/>
<circle cx="45.4" cy="130.4" r=".49" fill="#0e0e0e"/>
<circle cx="45.4" cy="130.4" r=".49" fill="none" stroke="#0e0e0e" stroke-width=".21"/>
<circle cx="50.5" cy="102.4" r=".49" fill="#0e0e0e"/>
<circle cx="50.5" cy="102.4" r=".49" fill="none" stroke="#0e0e0e" stroke-width=".21"/>
<circle cx="53.1" cy="112.5" r=".48" fill="#0e0e0e"/>
<circle cx="53.1" cy="112.5" r=".48" fill="none" stroke="#0e0e0e" stroke-width=".21"/>
<circle cx="76" cy="163.4" r=".48" fill="#0e0e0e"/>
<circle cx="76" cy="163.4" r=".48" fill="none" stroke="#0e0e0e" stroke-width=".21"/>
<circle cx="76" cy="150.7" r=".49" fill="#0e0e0e"/>
<circle cx="76" cy="150.7" r=".49" fill="none" stroke="#0e0e0e" stroke-width=".21"/>
<circle cx="76" cy="112.5" r=".49" fill="#0e0e0e"/>
<circle cx="76" cy="112.5" r=".49" fill="none" stroke="#0e0e0e" stroke-width=".21"/>
<circle cx="86.1" cy="163.4" r=".48" fill="#0e0e0e"/>
<circle cx="86.1" cy="163.4" r=".48" fill="none" stroke="#0e0e0e" stroke-width=".21"/>
<circle cx="86.1" cy="150.7" r=".49" fill="#0e0e0e"/>
<circle cx="86.1" cy="150.7" r=".49" fill="none" stroke="#0e0e0e" stroke-width=".21"/>
<circle cx="91.2" cy="99.8" r=".5" fill="#0e0e0e"/>
<circle cx="91.2" cy="99.8" r=".5" fill="none" stroke="#0e0e0e" stroke-width=".21"/>
<circle cx="96.3" cy="163.4" r=".48" fill="#0e0e0e"/>
<circle cx="96.3" cy="163.4" r=".48" fill="none" stroke="#0e0e0e" stroke-width=".21"/>
<circle cx="96.3" cy="150.7" r=".49" fill="#0e0e0e"/>
<circle cx="96.3" cy="150.7" r=".49" fill="none" stroke="#0e0e0e" stroke-width=".21"/>
<circle cx="106.5" cy="150.7" r=".49" fill="#0e0e0e"/>
<circle cx="106.5" cy="150.7" r=".49" fill="none" stroke="#0e0e0e" stroke-width=".21"/>
<circle cx="106.5" cy="99.8" r=".49" fill="#0e0e0e"/>
<circle cx="106.5" cy="99.8" r=".49" fill="none" stroke="#0e0e0e" stroke-width=".21"/>
<circle cx="106.5" cy="87.1" r=".48" fill="#0e0e0e"/>
<circle cx="106.5" cy="87.1" r=".48" fill="none" stroke="#0e0e0e" stroke-width=".21"/>
<circle cx="116.7" cy="99.8" r=".49" fill="#0e0e0e"/>
<circle cx="116.7" cy="99.8" r=".49" fill="none" stroke="#0e0e0e" stroke-width=".21"/>
<circle cx="116.7" cy="87.1" r=".49" fill="#0e0e0e"/>
<circle cx="116.7" cy="87.1" r=".49" fill="none" stroke="#0e0e0e" stroke-width=".21"/>
<circle cx="129.4" cy="181.2" r=".49" fill="#0e0e0e"/>
<circle cx="129.4" cy="181.2" r=".49" fill="none" stroke="#0e0e0e" stroke-width=".21"/>
<circle cx="129.4" cy="168.5" r=".48" fill="#0e0e0e"/>
<circle cx="129.4" cy="168.5" r=".48" fill="none" stroke="#0e0e0e" stroke-width=".21"/>
<circle cx="129.4" cy="150.7" r=".49" fill="#0e0e0e"/>
<circle cx="129.4" cy="150.7" r=".49" fill="none" stroke="#0e0e0e" stroke-width=".21"/>
<circle cx="129.4" cy="148.1" r=".49" fill="#0e0e0e"/>
<circle cx="129.4" cy="148.1" r=".49" fill="none" stroke="#0e0e0e" stroke-width=".21"/>
<circle cx="129.4" cy="145.6" r=".49" fill="#0e0e0e"/>
<circle cx="129.4" cy="145.6" r=".49" fill="none" stroke="#0e0e0e" stroke-width=".21"/>
<circle cx="129.4" cy="138" r=".49" fill="#0e0e0e"/>
<circle cx="129.4" cy="138" r=".49" fill="none" stroke="#0e0e0e" stroke-width=".21"/>
<circle cx="190.4" cy="181.2" r=".48" fill="#0e0e0e"/>
<circle cx="190.4" cy="181.2" r=".48" fill="none" stroke="#0e0e0e" stroke-width=".21"/>
<circle cx="190.4" cy="168.5" r=".48" fill="#0e0e0e"/>
<circle cx="190.4" cy="168.5" r=".48" fill="none" stroke="#0e0e0e" stroke-width=".21"/>
<circle cx="190.4" cy="148.1" r=".48" fill="#0e0e0e"/>
<circle cx="190.4" cy="148.1" r=".48" fill="none" stroke="#0e0e0e" stroke-width=".21"/>
<circle cx="190.4" cy="145.6" r=".48" fill="#0e0e0e"/>
<circle cx="190.4" cy="145.6" r=".48" fill="none" stroke="#0e0e0e" stroke-width=".21"/>
<circle cx="190.4" cy="143.1" r=".48" fill="#0e0e0e"/>
<circle cx="190.4" cy="143.1" r=".48" fill="none" stroke="#0e0e0e" stroke-width=".21"/>
<circle cx="210.8" cy="138" r=".49" fill="#0e0e0e"/>
<circle cx="210.8" cy="138" r=".49" fill="none" stroke="#0e0e0e" stroke-width=".21"/>
<circle cx="210.8" cy="125.3" r=".49" fill="#0e0e0e"/>
<circle cx="210.8" cy="125.3" r=".49" fill="none" stroke="#0e0e0e" stroke-width=".21"/>
<circle cx="226.1" cy="138" r=".5" fill="#0e0e0e"/>
<circle cx="226.1" cy="138" r=".5" fill="none" stroke="#0e0e0e" stroke-width=".21"/>
<g font-size="2.3">
<text x="38.3" y="11.6">1</text>
<text x="111.4" y="11.6">2</text>
<text x="184.6" y="11.6">3</text>
<text x="257.7" y="11.6">4</text>
<text x="4" y="34.5">A</text>
<text x="291.5" y="34.5">A</text>
<text x="132.8" y="51">14</text>
<text x="132.8" y="53.6">15</text>
<text x="138.8" y="52.3">PA0-WKUP</text>
<text x="177.3" y="52.3">PB0</text>
<text x="184.9" y="51">26</text>
<text x="184.9" y="53.6">27</text>
<text x="132.8" y="56.1">16</text>
<text x="132.8" y="58.7">17</text>
<text x="138.8" y="54.8">PA1</text>
<text x="138.8" y="57.4">PA2</text>
<text x="138.8" y="59.9">PA3</text>
<text x="169.5" y="57.4">PB2/BOOT1</text>
<text x="171.3" y="59.9">PB3/JTDO</text>
<text x="177.3" y="54.8">PB1</text>
<text x="184.9" y="56.1">28</text>
<text x="184.9" y="58.7">55</text>
<text x="132.8" y="61.2">20</text>
<text x="132.8" y="63.8">21</text>
<text x="138.8" y="62.5">PA4</text>
<text x="138.8" y="65">PA5</text>
<text x="168.9" y="62.5">PB4/JNTRST</text>
<text x="177.3" y="65">PB5</text>
<text x="184.9" y="63.8">57</text>
<text x="184.9" y="61.2">56</text>
<text x="132.8" y="66.3">22</text>
<text x="132.8" y="68.8">23</text>
<text x="138.8" y="67.6">PA6</text>
<text x="138.8" y="70.1">PA7</text>
<text x="177.3" y="67.6">PB6</text>
<text x="177.3" y="70.1">PB7</text>
<text x="184.9" y="66.3">58</text>
<text x="184.9" y="68.8">59</text>
<text x="132.8" y="73.9">41</text>
<text x="132.8" y="76.5">42</text>
<text x="138.8" y="75.2">PA8</text>
<text x="138.8" y="77.7">PA9</text>
<text x="177.3" y="75.2">PB8</text>
<text x="177.3" y="77.7">PB9</text>
<text x="184.9" y="73.9">61</text>
<text x="184.9" y="76.5">62</text>
<text x="4.1" y="82.8">B</text>
<text x="132.8" y="79">43</text>
<text x="132.8" y="81.5">44</text>
<text x="138.8" y="80.3">PA10</text>
<text x="138.8" y="82.8">PA11</text>
<text x="176.2" y="80.3">PB10</text>
<text x="176.2" y="82.8">PB11</text>
<text x="184.9" y="79">29</text>
<text x="184.9" y="81.5">30</text>
<text x="291.5" y="82.8">B</text>
<text x="132.8" y="84.1">45</text>
<text x="132.8" y="86.6">46</text>
<text x="132.8" y="89.2">49</text>
<text x="138.8" y="85.3">PA12</text>
<text x="138.8" y="87.9">PA13/JTMS/SWDIO</text>
<text x="176.2" y="85.3">PB12</text>
<text x="176.2" y="87.9">PB13</text>
<text x="184.9" y="84.1">33</text>
<text x="184.9" y="86.6">34</text>
<text x="184.9" y="89.2">35</text>
<text x="231.9" y="87.5" transform="rotate(-90 231.9 87.5)">2</text>
<text x="234.5" y="87.5" transform="rotate(-90 234.5 87.5)">4</text>
<text x="106" y="90.2" transform="rotate(-90 106 90.2)">2</text>
<text x="132.8" y="91.7">50</text>
<text x="138.8" y="90.4">PA14/JTCK/SWCLK</text>
<text x="138.8" y="93">PA15/JTDI</text>
<text x="176.2" y="90.4">PB14</text>
<text x="176.2" y="93">PB15</text>
<text x="184.9" y="91.7">36</text>
<text x="231.9" y="93" transform="rotate(-90 231.9 93)">1</text>
<text x="234.5" y="93" transform="rotate(-90 234.5 93)">3</text>
<text x="106" y="98" transform="rotate(-90 106 98)">1</text>
<text x="132.8" y="101.9">54</text>
<text x="133.9" y="96.8">5</text>
<text x="133.9" y="99.4">6</text>
<text x="138.8" y="98.1">OSC_IN/PD0</text>
<text x="138.8" y="100.6">OSC_OUT/PD1</text>
<text x="177.3" y="98.1">PC0</text>
<text x="177.3" y="100.6">PC1</text>
<text x="184.9" y="96.8">8</text>
<text x="184.9" y="99.4">9</text>
<text x="184.9" y="101.9">10</text>
<text x="132.8" y="107">60</text>
<text x="138.8" y="103.2">PD2</text>
<text x="177.3" y="103.2">PC2</text>
<text x="177.3" y="105.7">PC3</text>
<text x="184.9" y="104.4">11</text>
<text x="184.9" y="107">24</text>
<text x="133.9" y="112.1">7</text>
<text x="138.8" y="108.2">BOOT0</text>
<text x="138.8" y="113.3">NRST</text>
<text x="177.3" y="108.2">PC4</text>
<text x="177.3" y="110.8">PC5</text>
<text x="177.3" y="113.3">PC6</text>
<text x="184.9" y="109.5">25</text>
<text x="184.9" y="112.1">37</text>
<text x="177.3" y="115.9">PC7</text>
<text x="184.9" y="114.6">38</text>
<text x="184.9" y="119.7">39</text>
<text x="177.3" y="120.9">PC8</text>
<text x="177.3" y="123.5">PC9</text>
<text x="184.9" y="124.8">51</text>
<text x="184.9" y="122.2">40</text>
<text x="4.1" y="131.1">C</text>
<text x="176.2" y="126">PC10</text>
<text x="176.2" y="128.6">PC11</text>
<text x="176.2" y="131.1">PC12</text>
<text x="184.9" y="127.3">52</text>
<text x="184.9" y="129.8">53</text>
<text x="210.3" y="128.4" transform="rotate(-90 210.3 128.4)">1</text>
<text x="291.5" y="131.1">C</text>
<text x="133.9" y="137.5">1</text>
<text x="161.6" y="133.6">PC13-TAMPER-RTC</text>
<text x="165.5" y="136.2">PC14-OSC32_IN</text>
<text x="184.9" y="134.9">3</text>
<text x="184.9" y="137.5">4</text>
<text x="184.9" y="132.4">2</text>
<text x="210.3" y="136.1" transform="rotate(-90 210.3 136.1)">2</text>
<text x="132.8" y="142.6">32</text>
<text x="138.8" y="138.7">VBAT</text>
<text x="138.8" y="143.8">VDD_1</text>
<text x="163.3" y="138.7">PC15-OSC32_OUT</text>
<text x="174.8" y="143.8">VSS_1</text>
<text x="184.9" y="142.6">31</text>
<text x="132.8" y="145.1">48</text>
<text x="132.8" y="147.7">64</text>
<text x="138.8" y="146.4">VDD_2</text>
<text x="138.8" y="148.9">VDD_3</text>
<text x="174.8" y="146.4">VSS_2</text>
<text x="174.8" y="148.9">VSS_3</text>
<text x="184.9" y="145.1">47</text>
<text x="184.9" y="147.7">63</text>
<text x="132.8" y="150.2">19</text>
<text x="132.8" y="155.3">13</text>
<text x="138.8" y="151.5">VDD_4</text>
<text x="174.8" y="151.5">VSS_4</text>
<text x="184.9" y="150.2">18</text>
<text x="184.9" y="155.3">12</text>
<text x="138.8" y="156.5">VDDA</text>
<text x="175.5" y="156.5">VSSA</text>
<text x="4" y="179.4">D</text>
<text x="201.9" y="178.1">Title</text>
<text x="291.5" y="179.4">D</text>
<text x="201.9" y="185.8">Size</text>
<text x="214.7" y="185.8">Number</text>
<text x="265.6" y="185.8">Revision</text>
<text x="203.2" y="189.6">A4</text>
<text x="201.9" y="193.4">Date:</text>
<text x="201.9" y="196">File:</text>
<text x="213.4" y="193.4">2009-11-30</text>
<text x="213.4" y="196">C:\Documents and Settings\..\arm.SchDoc</text>
<text x="252.8" y="193.4">Sheet</text>
<text x="252.8" y="196">Drawn By:</text>
<text x="259.9" y="193.4">of</text>
<text x="38.3" y="199.8">1</text>
<text x="111.4" y="199.8">2</text>
<text x="184.6" y="199.8">3</text>
<text x="257.7" y="199.8">4</text>
</g>
<g font-size="2.3" fill="#262626">
<text x="193.7" y="18">3.3v</text>
<text x="214" y="18">3.3v</text>
<text x="98.9" y="52.3">PA0-SPI-GPX</text>
<text x="114.2" y="51">PA0-SPI-GPX</text>
<text x="114.2" y="53.6">PA1-SPI-INT</text>
<text x="98.9" y="54.8">PA1-SPI-INT</text>
<text x="98.9" y="57.4">PA2-TX-2</text>
<text x="98.9" y="59.9">PA3-RX-2</text>
<text x="114.2" y="58.7">PA3-RX-2</text>
<text x="114.2" y="56.1">PA2-TX-2</text>
<text x="198.1" y="59.9">PB3</text>
<text x="69" y="63.8">3.3v</text>
<text x="98.9" y="62.5">PA4-SPI-SS</text>
<text x="98.9" y="65">PA5-SPI-SCLK</text>
<text x="114.2" y="61.2">PA4-SPI-SS</text>
<text x="114.2" y="63.8">PA5-SPI-SCLK</text>
<text x="198.1" y="62.5">PB4</text>
<text x="198.1" y="65">PB5</text>
<text x="98.9" y="67.6">PA6-SPI-MISO</text>
<text x="98.9" y="70.1">PA7-SPI-MOSI</text>
<text x="114.2" y="66.3">PA6-SPI-MISO</text>
<text x="114.2" y="68.8">PA7-SPI-MOSI</text>
<text x="244" y="68.8">GND</text>
<text x="98.9" y="77.7">PA9-TX-1</text>
<text x="114.2" y="76.5">PA9-TX-1</text>
<text x="51.2" y="79">3.3v</text>
<text x="98.9" y="80.3">PA10-RX-1</text>
<text x="98.9" y="82.8">PA11-VBUS5V</text>
<text x="114.2" y="79">PA10-RX-1</text>
<text x="114.2" y="81.5">PA11-VBUS5V</text>
<text x="98.9" y="85.3">PA12-VBUS0L</text>
<text x="114.2" y="84.1">PA12-VBUS0L</text>
<text x="239.5" y="94.2">3.3v</text>
<text x="35.9" y="99.4">3.3v</text>
<text x="88.9" y="107">GND</text>
<text x="228.8" y="107">GND</text>
<text x="48.2" y="109.5">GND</text>
<text x="81.1" y="118.4">Reset</text>
<text x="13" y="124.8">3.3v</text>
<text x="43.1" y="137.5">GND</text>
<text x="74.1" y="145.1">3.3v</text>
<text x="223.7" y="145.1">GND</text>
<text x="198.2" y="152.7">GND</text>
<text x="12.5" y="160.4">GND</text>
<text x="73.6" y="170.5">GND</text>
<text x="104.6" y="175.6">3.3v</text>
<text x="188.1" y="193.4">GND</text>
</g>
<g font-size="2.3" fill="#0e0e0e">
<text x="195.6" y="23.1">R5</text>
<text x="198.1" y="25.6">55</text>
<text x="216.7" y="25.4">R6</text>
<text x="218.5" y="28.2">75</text>
<text x="180.3" y="38.3">Heartbeat</text>
<text x="221.5" y="38.1">Fault</text>
<text x="137.1" y="48.5">U3</text>
<text x="76.5" y="76.2">Boot0 led</text>
<text x="71.7" y="83.8">R8</text>
<text x="55.7" y="86.6">Boot0 Sw</text>
<text x="73.5" y="86.6">55</text>
<text x="93.8" y="89.2">C15</text>
<text x="98.9" y="89.2">22pF</text>
<text x="236.3" y="86.6">Remote</text>
<text x="236.3" y="89.2">RF Remote Receiver</text>
<text x="108.6" y="94">Y1</text>
<text x="117.5" y="91.4">R9</text>
<text x="119.2" y="94.2">1M</text>
<text x="73.2" y="98.6">R10</text>
<text x="78.6" y="99.4">10K</text>
<text x="96.1" y="97">C16</text>
<text x="98.9" y="99.4">22pF</text>
<text x="108.6" y="96.5">8MHz</text>
<text x="38.6" y="106.7">R11</text>
<text x="40.4" y="109.5">10K</text>
<text x="38.6" y="119.4">Reset Sw</text>
<text x="55.4" y="122">C17</text>
<text x="55.7" y="124.8">100nF</text>
<text x="215.9" y="124.8">C18</text>
<text x="218.5" y="122.2">10pF</text>
<text x="212.9" y="132.1">Y2</text>
<text x="212.9" y="134.7">32.768kHz</text>
<text x="215.9" y="140">C19</text>
<text x="218.2" y="142.3">10pF</text>
<text x="17.3" y="144.9">C20</text>
<text x="17.5" y="147.7">100nF</text>
<text x="78.3" y="155">C21</text>
<text x="88.5" y="155">C22</text>
<text x="98.7" y="155">C23</text>
<text x="108.8" y="155">C24</text>
<text x="78.6" y="157.8">100nF</text>
<text x="88.7" y="157.8">100nF</text>
<text x="98.9" y="157.8">100nF</text>
<text x="109.1" y="157.8">100nF</text>
<text x="137.1" y="160.4">STM32F103RBT6</text>
<text x="157.9" y="165.7">C25</text>
<text x="162.5" y="168">10uF</text>
<text x="159.7" y="178.4">C26</text>
<text x="162.5" y="180.7">100nF</text>
</g>
</svg>
